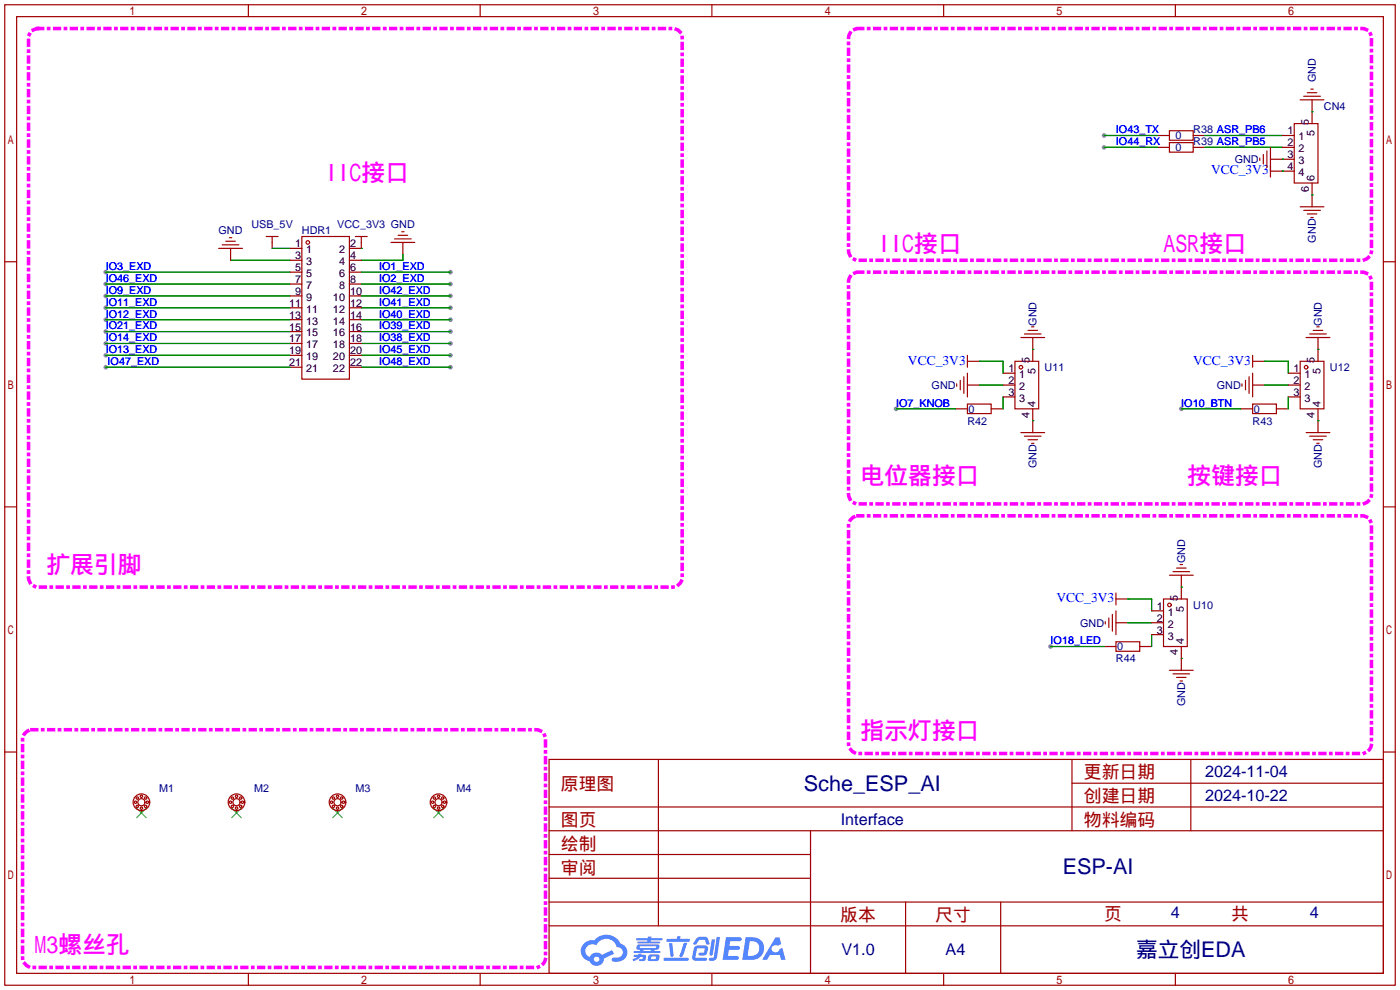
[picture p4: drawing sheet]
<svg xmlns="http://www.w3.org/2000/svg" width="299mm" height="212mm" viewBox="0 0 299 212" stroke-linecap="round" stroke-linejoin="round" font-family="sans-serif">
<g fill="#999">
<circle cx="236" cy="29" r=".51"/>
<circle cx="236" cy="31.5" r=".51"/>
<circle cx="224.5" cy="138.2" r=".51"/>
<circle cx="22.6" cy="58.2" r=".51"/>
<circle cx="22.6" cy="65.8" r=".51"/>
<circle cx="22.6" cy="68.3" r=".51"/>
<circle cx="22.6" cy="75.9" r=".51"/>
<circle cx="22.6" cy="73.4" r=".51"/>
<circle cx="22.6" cy="70.9" r=".51"/>
<circle cx="22.6" cy="60.7" r=".51"/>
<circle cx="22.6" cy="63.2" r=".51"/>
<circle cx="96.3" cy="78.5" r=".51"/>
<circle cx="96.3" cy="75.9" r=".51"/>
<circle cx="96.3" cy="73.4" r=".51"/>
<circle cx="96.3" cy="70.9" r=".51"/>
<circle cx="96.3" cy="68.3" r=".51"/>
<circle cx="96.3" cy="65.8" r=".51"/>
<circle cx="96.3" cy="63.2" r=".51"/>
<circle cx="96.3" cy="60.7" r=".51"/>
<circle cx="96.3" cy="58.2" r=".51"/>
<circle cx="22.6" cy="78.5" r=".51"/>
<circle cx="252.5" cy="87.4" r=".51"/>
<circle cx="191.5" cy="87.4" r=".51"/>
</g>
<g fill="none" stroke="#a10000" stroke-width=".25">
<path d="M1 1h297.2v209.6h-297.2zM3.6 3.6h292.1v204.4h-292.1zM53.1 1v2.6M102.6 1v2.6M152.1 1v2.6M201.7 1v2.6M251.2 1v2.6M1 55.9h2.6M295.7 55.9h2.5M1 108.3h2.6M295.7 108.3h2.5M1 160.7h2.6"/>
<path d="M117.3 162.3h178.4v45.7h-178.4zM117.3 177.5h178.4M117.3 172.5h178.4M140.7 162.3v35.6M173.2 177.5v30.5M229.1 162.3v15.2M229.1 167.4h66.6M254.5 162.3v15.2M295.7 160.7h2.5M117.3 182.6h55.9M117.3 197.9h178.4M117.3 192.8h178.4"/>
<path d="M117.3 187.7h55.9M193.5 192.8v15.2M213.9 192.8v15.2M53.1 208v2.6M102.6 208v2.6M152.1 208v2.6M201.7 208v2.6M251.2 208v2.6"/>
</g>
<g fill="#5487ff">
<path d="M155.2 200.3h2.6a.48 .48 0 0 1 .7 .4 .48 .48 0 0 1-.6 .4h-1.8l-.2 1.1h1.9a.43 .43 0 0 1 .4 .4 .43 .43 0 0 1-.5 .4h-1.9l-.2 1.3h1.7a.45 .45 0 0 1 .5 .2 .45 .45 0 0 1-.1 .6h-3.3z"/>
<path d="M165.7 200.3h.9l.4 1.5-.8 .3a.84 .84 0 0 0-1.2 .3 .84 .84 0 0 0 .4 1.1 .84 .84 0 0 0 1.1-.4l.1-.2 .6-.3 .7 2.5h-1l-.2-1h-2.1l-.6 1h-1.1z"/>
<path d="M152.1 200.8h.7l-.5 3.1a.36 .36 0 0 1-.3 .3 .36 .36 0 0 1-.4-.3z"/>
<path d="M153.2 200.2h.7l-.6 4.3a1.13 1.13 0 0 1-1.8 .6l.2-.4h.7l.2-.2z"/>
<path d="M148.9 200.6l.6-.4h1a.77 .77 0 0 1 .9 .5l.3 1-.2 .2h-.5l-.3-.9-.2-.2-1 .1-.7 1-.6-.1-.1-.2z"/>
<path d="M148.4 202.4l.6-.3h1.7a.81 .81 0 0 1 .7 .5 .81 .81 0 0 1-.2 .8 .81 .81 0 0 1-.9 .8h-.7a.32 .32 0 0 1-.3-.3 .32 .32 0 0 1 .4-.3h.7l.2-.9-1.6 .1-.4 1.8 2.2 .1a.32 .32 0 0 1 .3 .4 .32 .32 0 0 1-.4 .2h-2.2l-.5-.3-.1-.5z"/>
<path d="M141.9 204.7h5a.33 .33 0 0 1 .3 .3 .33 .33 0 0 1-.3 .3h-4.9l-.2-.1z"/>
<path d="M146.1 201.5h.8l-.7 2a.98 .98 0 0 1-.7 1.1l-.3-.3z"/>
<path d="M143 201.6h.7l.3 2.5a.34 .34 0 0 1-.3 .4 .34 .34 0 0 1-.4-.3z"/>
<path d="M142.5 200.7h2.1l.3-.6h.6l-.1 .6h1.7a.32 .32 0 0 1 .4 .3 .32 .32 0 0 1-.4 .3h-4.5l-.2-.2z"/>
<path d="M135.5 204.1h.9l.1-.3h.6v.3h.8a.82 .82 0 0 1-.5 1.3h-.8v-.4l.7-.1 .1-.3a.68 .68 0 0 0-1 .4l-1.1 .4-.1-.4 .9-.5h-.7z"/>
<path d="M136 200.5h2.4l.1-.3h.7v.3h2.2l.2 .3-.2 .2h-2.3v.2h1.8l.2 .3-.2 .1h-4.5l-.1-.4h2l.1-.2h-2.3l-.1-.2z"/>
<path d="M159.4 200.3l-.8 4.9h1.7a2.5 2.5 0 0 0 3-2.5 2.5 2.5 0 0 0-3.1-2.4zM160.3 201.1a1.61 1.61 0 0 1 2 1.5 1.61 1.61 0 0 1-1.8 1.7h-.7z"/>
<path d="M136.2 202a.55 .55 0 0 0-.2 .8 .55 .55 0 0 0 .7 .2l.1 .3h-1.3v.3l5.4 .1 .3-.2-.2-.2h-1.2l.2-.3a.7 .7 0 0 0 .8-.3 .7 .7 0 0 0 0-.8l-4.2-.1zM136.8 202.3l3.3-.1 .1 .1-.2 .3h-3.2zM137.5 203h1.7l-.2 .3h-1.4z"/>
<path d="M138.6 204.2a1.05 1.05 0 0 0 0 1.2 2.91 2.91 0 0 0 2.2-.2 .98 .98 0 0 0 0-1.2h-1.6zM139.2 204.5l.9-.1 .1 .4-.2 .2-.8-.1z"/>
<path d="M124.9 201.6a2.23 2.23 0 0 0-.7 2.3 2.23 2.23 0 0 0 1.8 1.6 1.58 1.58 0 0 0 1.8 .9 1.58 1.58 0 0 0 1.3-1.5l2.2-1.1-.5-.7-2.1 1a1.65 1.65 0 0 0-2.7 .4 1.45 1.45 0 0 1-.8-1.9 1.45 1.45 0 0 1 2-.7l.3 .1a2.3 2.3 0 0 1 2.3-1.3 2.3 2.3 0 0 1 2 1.7 1.12 1.12 0 0 1 1.3 1 1.12 1.12 0 0 1-1.1 1.2h-.7a.45 .45 0 0 0-.6 .4 .45 .45 0 0 0 .5 .5 2.21 2.21 0 0 0 2.2-.5 2.21 2.21 0 0 0 .5-2.3 2.13 2.13 0 0 0-1.3-1.1 3.3 3.3 0 0 0-5.6-.7l-1.1 .1zM127 205a.57 .57 0 0 1 1.1 0 .57 .57 0 0 1-1.1 0z"/>
</g>
<g fill="none" stroke="#a10000" stroke-width=".25">
<path d="M279.4 19.8h2M280.2 19.1h.5M249.9 27.9h5.1v2.1h-5.1zM249.9 30.5h5.1v2h-5.1zM269.2 33.8v.5M270 33v2.1M270.8 32.3v3.5M271.5 36.6h2.6M271.5 31.5v6.3M276.6 26.4h5.1v12.7h-5.1zM277.9 21.3h5.1M278.6 20.6h3.6"/>
<path d="M46.7 53.1h5.1M47.5 52.3h3.6M48.3 51.6h2M49 50.8h.5M56.9 50.5h2.5M58.2 50.5v1.3M64.5 50.5h10.2v30.5h-10.2zM75.9 50.5h2.6M77.2 50.5v1.3M83.6 51.8h5M84.3 51.1h3.6M85.1 50.3h2"/>
<path d="M85.9 49.5h.5M277.9 44.2h5.1M278.6 45h3.6M279.4 45.7h2M280.2 46.5h.5M206.8 77.2h2.5M206.8 75.9v2.6M206.8 79.8v5M216.9 77.2h5.1v10.2h-5.1zM218.2 72.1h5.1M218.9 71.4h3.6M219.7 70.6h2"/>
<path d="M220.5 69.8h.5M267.7 77.2h2.6M267.7 75.9v2.6M267.7 79.8v5M277.9 77.2h5.1v10.2h-5.1zM279.1 72.1h5.1M279.9 71.4h3.6M280.7 70.6h2M281.4 69.8h.5M204.5 82v.5M205.2 81.3v2M206 80.5v3.6"/>
<path d="M206.8 86.4h5v2h-5zM218.2 92.5h5.1M218.9 93.2h3.6M219.7 94h2M220.5 94.7h.5M265.4 82v.5M266.2 81.3v2M267 80.5v3.6M267.7 86.4h5.1v2h-5.1zM279.1 92.5h5.1M279.9 93.2h3.6M280.7 94h2"/>
<path d="M281.4 94.7h.5M236.2 132.8v.6M237 132.1v2M237.7 131.3v3.6M238.5 137.2h5.1v2h-5.1zM238.5 128h2.5M238.5 126.7v2.6M238.5 130.6v5M248.7 128h5v10.2h-5zM249.9 122.9h5.1M250.7 122.2h3.6M251.5 121.4h2"/>
<path d="M252.2 120.6h.5M249.9 143.3h5.1M250.7 144h3.6M251.5 144.8h2M252.2 145.5h.5"/>
<circle cx="65.8" cy="51.8" r=".38"/>
<circle cx="218.2" cy="78.5" r=".38"/>
<circle cx="279.1" cy="78.5" r=".38"/>
<circle cx="249.9" cy="129.3" r=".38"/>
<circle cx="29" cy="171.5" r=".25"/>
<circle cx="29.3" cy="172.3" r=".25"/>
<circle cx="29.3" cy="170.6" r=".25"/>
<circle cx="30.2" cy="170.2" r=".25"/>
<circle cx="30.2" cy="172.7" r=".25"/>
<circle cx="30.2" cy="171.5" r="1.78"/>
<circle cx="30.2" cy="171.4" r=".76"/>
<circle cx="31.1" cy="172.3" r=".25"/>
<circle cx="31.1" cy="170.6" r=".25"/>
<circle cx="31.5" cy="171.5" r=".25"/>
<circle cx="49.3" cy="171.5" r=".25"/>
<circle cx="49.7" cy="172.3" r=".25"/>
<circle cx="49.7" cy="170.6" r=".25"/>
<circle cx="50.5" cy="170.2" r=".25"/>
<circle cx="50.5" cy="172.7" r=".25"/>
<circle cx="50.5" cy="171.5" r="1.78"/>
<circle cx="50.5" cy="171.4" r=".76"/>
<circle cx="51.4" cy="172.3" r=".25"/>
<circle cx="51.4" cy="170.6" r=".25"/>
<circle cx="51.8" cy="171.5" r=".25"/>
<circle cx="70.9" cy="171.5" r=".25"/>
<circle cx="71.2" cy="172.3" r=".25"/>
<circle cx="71.2" cy="170.6" r=".25"/>
<circle cx="72.1" cy="170.2" r=".25"/>
<circle cx="72.1" cy="172.7" r=".25"/>
<circle cx="72.1" cy="171.5" r="1.78"/>
<circle cx="72.1" cy="171.4" r=".76"/>
<circle cx="73" cy="172.3" r=".25"/>
<circle cx="73" cy="170.6" r=".25"/>
<circle cx="73.4" cy="171.5" r=".25"/>
<circle cx="92.5" cy="171.5" r=".25"/>
<circle cx="92.8" cy="170.6" r=".25"/>
<circle cx="92.8" cy="172.3" r=".25"/>
<circle cx="93.7" cy="170.2" r=".25"/>
<circle cx="93.7" cy="172.7" r=".25"/>
<circle cx="93.7" cy="171.5" r="1.78"/>
<circle cx="93.7" cy="171.4" r=".76"/>
<circle cx="94.6" cy="172.3" r=".25"/>
<circle cx="94.6" cy="170.6" r=".25"/>
<circle cx="95" cy="171.5" r=".25"/>
</g>
<g fill="none" stroke="#870000" stroke-width=".25">
<path d="M247.4 29h2.5M247.4 31.5h2.5M255 29h2.6M255 31.5h2.6M271.5 34h5.1M274.1 36.6h.1M274.1 29h2.5M274.1 31.5h2.5M274.1 36.6h2.5M280.4 21.3v5.1M280.4 39.1v5.1M49.3 53.1v2.5"/>
<path d="M58.2 51.8v1.3M62 53.1h2.5M62 55.6h2.5M62 58.2h2.5M74.7 55.6h2.5M74.7 58.2h2.5M77.2 51.8v1.3h-2.5M86.1 51.8v2.6M62 78.5h2.5M62 75.9h2.5M62 73.4h2.5M62 60.7h2.5"/>
<path d="M62 70.9h2.5M62 63.2h2.5M62 68.3h2.5M62 65.8h2.5M74.7 78.5h2.5M74.7 75.9h2.5M74.7 73.4h2.5M74.7 60.7h2.5M74.7 70.9h2.5M74.7 63.2h2.5M74.7 68.3h2.5M74.7 65.8h2.5"/>
<path d="M209.3 77.2h.1M214.4 79.8h2.5M220.7 72.1v5.1M270.3 77.2h.1M275.3 79.8h2.6M281.7 72.1v5.1M204.2 87.4h2.6M206.8 82.3h2.5M211.8 87.4h2.6M214.4 82.3h2.5M214.4 84.8h2.5M220.7 87.4v5.1"/>
<path d="M265.2 87.4h2.5M267.7 82.3h2.6M272.8 87.4h2.5M275.3 82.3h2.6M275.3 84.8h2.6M281.7 87.4v5.1M236 138.2h2.5M238.5 133.1h2.5M241 128h.1M243.6 138.2h2.5M246.1 133.1h2.6M246.1 130.6h2.6"/>
<path d="M246.1 135.6h2.6M252.5 122.9v5.1M252.5 138.2v5.1M30.2 173.2v.5M50.5 173.2v.5M72.1 173.2v.5M93.7 173.2v.5"/>
</g>
<g fill="none" stroke="#008700" stroke-width=".25">
<path d="M236 29h11.4M236 31.5h11.4M257.6 29h16.5M257.6 31.5h16.5M274.1 36.6h.1M274.1 34h.1M280.4 23.9h.1M22.6 58.2h39.4M49.3 55.6h12.7M58.2 53.1h3.8M77.2 53.1h.1M77.2 58.2h19.1"/>
<path d="M86.1 54.4v1.2h-8.9M280.4 41.7h.1M22.6 65.8h39.4M22.6 68.3h39.4M22.6 75.9h39.4M22.6 73.4h39.4M22.6 70.9h39.4M22.6 60.7h39.4M22.6 63.2h39.4M22.6 78.5h39.4M77.2 65.8h19.1M77.2 68.3h19.1"/>
<path d="M77.2 75.9h19.1M77.2 73.4h19.1M77.2 70.9h19.1M77.2 60.7h19.1M77.2 63.2h19.1M77.2 78.5h19.1M209.3 77.2h5.1v2.6M220.7 74.7h.1M270.3 77.2h5v2.6M281.7 74.7h.1M191.5 87.4h12.7M209.3 82.3h5.1"/>
<path d="M214.4 84.8v2.6M220.7 89.9h.1M252.5 87.4h12.7M270.3 82.3h5M275.3 84.8v2.6M281.7 89.9h.1M224.5 138.2h11.5M241 128h5.1v2.6M241 133.1h5.1M246.1 135.6v2.6M252.5 125.5h.1M252.5 140.7h.1"/>
</g>
<path d="M8.1 6.1h135.7a2 2 0 0 1 2 2v115.4a2.15 2.15 0 0 1-2 2h-135.7a2.15 2.15 0 0 1-2-2v-115.4a2.15 2.15 0 0 1 2-2M183.4 6.1h107.7a2 2 0 0 1 2 2v45.5a2.15 2.15 0 0 1-2 2h-107.7a2.15 2.15 0 0 1-2-2v-45.5a2.15 2.15 0 0 1 2-2M183.4 58.2h107.7a2 2 0 0 1 2 2v45.5a2.15 2.15 0 0 1-2 2h-107.7a2.15 2.15 0 0 1-2-2v-45.5a2.15 2.15 0 0 1 2-2M183.4 110.2h107.7a2 2 0 0 1 2 2v46.8a2.15 2.15 0 0 1-2 2h-107.7a2.15 2.15 0 0 1-2-2v-46.8a2.15 2.15 0 0 1 2-2M6.8 156h107.8a2 2 0 0 1 2 2v46.8a2.15 2.15 0 0 1-2 2h-107.8a2.15 2.15 0 0 1-2-2v-46.8a2.15 2.15 0 0 1 2-2" fill="none" stroke="#f0f" stroke-width=".76" stroke-dasharray="1 1.3 0 1.3"/>
<path d="M29.2 172.7l2 2.1M31.2 172.7l-2 2.1M49.5 172.7l2.1 2.1M51.6 172.7l-2.1 2.1M71.1 172.7l2.1 2.1M73.2 172.7l-2.1 2.1M92.7 172.7l2 2.1M94.7 172.7l-2 2.1" fill="none" stroke="#3c3" stroke-width=".25"/>
<g font-size="5.1" fill="#f0f">
<text x="69.6" y="38.6">IIC接口</text>
<text x="187.7" y="53.8">IIC接口</text>
<text x="248.7" y="53.8">ASR接口</text>
<text x="183.9" y="103.4">电位器接口</text>
<text x="253.7" y="103.4">按键接口</text>
<text x="9.9" y="122.4">扩展引脚</text>
<text x="183.9" y="158">指示灯接口</text>
<text x="7.4" y="203.7">M3螺丝孔</text>
</g>
<g font-size="4.6" fill="#000080">
<text x="171.8" y="169">Sche_ESP_AI</text>
<text x="227.1" y="186.8">ESP-AI</text>
<text x="242.8" y="204.6">嘉立创EDA</text>
</g>
<g font-size="3.8" fill="#a00000">
<text x="231.6" y="166.4">更新日期</text>
<text x="119.9" y="168.9">原理图</text>
<text x="231.6" y="171.5">创建日期</text>
<text x="119.9" y="176.5">图页</text>
<text x="231.6" y="176.5">物料编码</text>
<text x="119.9" y="181.6">绘制</text>
<text x="119.9" y="186.7">审阅</text>
<text x="179.6" y="196.9">版本</text>
<text x="199.9" y="196.9">尺寸</text>
<text x="236" y="196.6">页</text>
<text x="263.1" y="196.6">共</text>
</g>
<g font-size="3.5" fill="#000080">
<text x="257.6" y="166.1">2024-11-04</text>
<text x="257.6" y="171.1">2024-10-22</text>
<text x="179.7" y="176.2">Interface</text>
<text x="250.2" y="196.3">4</text>
<text x="280" y="196.3">4</text>
<text x="179.8" y="204.2">V1.0</text>
<text x="202.1" y="204.2">A4</text>
</g>
<g font-size="2.9" fill="#00f">
<text x="258.8" y="37.3">VCC_3V3</text>
<text x="194.1" y="77.9">VCC_3V3</text>
<text x="255" y="77.9">VCC_3V3</text>
<text x="225.8" y="128.7">VCC_3V3</text>
</g>
<g font-size="2.3" fill="#000080">
<text x="281.2" y="17.6" transform="rotate(-90 281.2 17.6)">GND</text>
<text x="283" y="23.4">CN4</text>
<text x="251.2" y="29.8">0</text>
<text x="255" y="28.5">R38 ASR_PB6</text>
<text x="251.2" y="32.3">0</text>
<text x="255" y="31">R39 ASR_PB5</text>
<text x="263.9" y="34.8">GND</text>
<text x="46.7" y="50.1">GND</text>
<text x="53.7" y="48.8">USB_5V</text>
<text x="64.5" y="50.1">HDR1</text>
<text x="72.1" y="48.8">VCC_3V3 GND</text>
<text x="281.2" y="51.8" transform="rotate(-90 281.2 51.8)">GND</text>
<text x="221.5" y="69.6" transform="rotate(-90 221.5 69.6)">GND</text>
<text x="282.5" y="69.6" transform="rotate(-90 282.5 69.6)">GND</text>
<text x="199.1" y="83.1">GND</text>
<text x="223.3" y="79.3">U11</text>
<text x="260.1" y="83.1">GND</text>
<text x="284.2" y="79.3">U12</text>
<text x="207" y="88.2">0</text>
<text x="268" y="88.2">0</text>
<text x="206.8" y="90.7">R42</text>
<text x="267.7" y="90.7">R43</text>
<text x="221.5" y="100.1" transform="rotate(-90 221.5 100.1)">GND</text>
<text x="282.5" y="100.1" transform="rotate(-90 282.5 100.1)">GND</text>
<text x="253.3" y="120.4" transform="rotate(-90 253.3 120.4)">GND</text>
<text x="255" y="130.1">U10</text>
<text x="230.9" y="133.9">GND</text>
<text x="238.5" y="141.5">R44</text>
<text x="238.8" y="139">0</text>
<text x="253.3" y="150.9" transform="rotate(-90 253.3 150.9)">GND</text>
<text x="34" y="169.2">M1</text>
<text x="54.4" y="169.2">M2</text>
<text x="75.9" y="169.2">M3</text>
<text x="97.5" y="169.2">M4</text>
</g>
<g font-size="2.3" fill="#00f">
<text x="238.5" y="28.5">IO43_TX</text>
<text x="238.5" y="31">IO44_RX</text>
<text x="22.6" y="57.7">IO3_EXD</text>
<text x="81" y="57.7">IO1_EXD</text>
<text x="22.6" y="65.3">IO11_EXD</text>
<text x="22.6" y="60.2">IO46_EXD</text>
<text x="22.6" y="62.8">IO9_EXD</text>
<text x="81" y="65.3">IO41_EXD</text>
<text x="81" y="62.8">IO42_EXD</text>
<text x="81" y="60.2">IO2_EXD</text>
<text x="22.6" y="67.9">IO12_EXD</text>
<text x="22.6" y="70.4">IO21_EXD</text>
<text x="81" y="70.4">IO39_EXD</text>
<text x="81" y="67.9">IO40_EXD</text>
<text x="22.6" y="75.5">IO13_EXD</text>
<text x="22.6" y="72.9">IO14_EXD</text>
<text x="81" y="75.5">IO45_EXD</text>
<text x="81" y="72.9">IO38_EXD</text>
<text x="23" y="78">IO47_EXD</text>
<text x="81" y="78">IO48_EXD</text>
<text x="191.5" y="86.9">IO7_KNOB</text>
<text x="252.5" y="86.9">IO10_BTN</text>
<text x="224.5" y="137.7">IO18_LED</text>
</g>
<g font-size="2.3">
<text x="275.2" y="28.7">1</text>
<text x="277.5" y="30">1</text>
<text x="279.7" y="26.8" transform="rotate(-90 279.7 26.8)">5</text>
<text x="281" y="29.1" transform="rotate(-90 281 29.1)">5</text>
<text x="275.2" y="31.3">2</text>
<text x="275.2" y="33.8">3</text>
<text x="277.5" y="32.5">2</text>
<text x="277.5" y="35.1">3</text>
<text x="275.2" y="36.3">4</text>
<text x="277.5" y="37.6">4</text>
<text x="279.7" y="41" transform="rotate(-90 279.7 41)">6</text>
<text x="281" y="38.7" transform="rotate(-90 281 38.7)">6</text>
<text x="63.1" y="52.9">1</text>
<text x="74.8" y="52.9">2</text>
<text x="63.1" y="55.4">3</text>
<text x="63.1" y="57.9">5</text>
<text x="65.5" y="54.1">1</text>
<text x="65.5" y="56.7">3</text>
<text x="65.5" y="59.2">5</text>
<text x="72.5" y="59.2">6</text>
<text x="72.5" y="56.7">4</text>
<text x="72.5" y="54.1">2</text>
<text x="74.8" y="57.9">6</text>
<text x="74.8" y="55.4">4</text>
<text x="61.8" y="65.6">11</text>
<text x="63.1" y="60.5">7</text>
<text x="63.1" y="63">9</text>
<text x="65.5" y="61.7">7</text>
<text x="65.5" y="64.3">9</text>
<text x="71.2" y="64.3">10</text>
<text x="72.5" y="61.7">8</text>
<text x="74.8" y="65.6">12</text>
<text x="74.8" y="63">10</text>
<text x="74.8" y="60.5">8</text>
<text x="61.8" y="68.1">13</text>
<text x="61.8" y="70.6">15</text>
<text x="65.5" y="66.8">11</text>
<text x="65.5" y="69.4">13</text>
<text x="65.5" y="71.9">15</text>
<text x="71.2" y="71.9">16</text>
<text x="71.2" y="69.4">14</text>
<text x="71.2" y="66.8">12</text>
<text x="74.8" y="70.6">16</text>
<text x="74.8" y="68.1">14</text>
<text x="61.8" y="73.2">17</text>
<text x="61.8" y="75.7">19</text>
<text x="65.5" y="74.4">17</text>
<text x="65.5" y="77">19</text>
<text x="71.2" y="77">20</text>
<text x="71.2" y="74.4">18</text>
<text x="74.8" y="75.7">20</text>
<text x="74.8" y="73.2">18</text>
<text x="220" y="77.6" transform="rotate(-90 220 77.6)">5</text>
<text x="281" y="77.6" transform="rotate(-90 281 77.6)">5</text>
<text x="61.8" y="78.3">21</text>
<text x="65.5" y="79.5">21</text>
<text x="71.2" y="79.5">22</text>
<text x="74.8" y="78.3">22</text>
<text x="215.5" y="79.5">1</text>
<text x="215.5" y="82.1">2</text>
<text x="217.9" y="80.8">1</text>
<text x="217.9" y="83.3">2</text>
<text x="221.3" y="79.9" transform="rotate(-90 221.3 79.9)">5</text>
<text x="276.5" y="79.5">1</text>
<text x="276.5" y="82.1">2</text>
<text x="278.8" y="80.8">1</text>
<text x="278.8" y="83.3">2</text>
<text x="282.2" y="79.9" transform="rotate(-90 282.2 79.9)">5</text>
<text x="215.5" y="84.6">3</text>
<text x="217.9" y="85.9">3</text>
<text x="220" y="89.3" transform="rotate(-90 220 89.3)">4</text>
<text x="221.3" y="86.9" transform="rotate(-90 221.3 86.9)">4</text>
<text x="276.5" y="84.6">3</text>
<text x="278.8" y="85.9">3</text>
<text x="281" y="89.3" transform="rotate(-90 281 89.3)">4</text>
<text x="282.2" y="86.9" transform="rotate(-90 282.2 86.9)">4</text>
<text x="247.3" y="130.3">1</text>
<text x="249.6" y="131.6">1</text>
<text x="251.8" y="128.4" transform="rotate(-90 251.8 128.4)">5</text>
<text x="253" y="130.7" transform="rotate(-90 253 130.7)">5</text>
<text x="247.3" y="132.9">2</text>
<text x="247.3" y="135.4">3</text>
<text x="249.6" y="134.1">2</text>
<text x="249.6" y="136.7">3</text>
<text x="253" y="137.7" transform="rotate(-90 253 137.7)">4</text>
<text x="251.8" y="140.1" transform="rotate(-90 251.8 140.1)">4</text>
</g>
</svg>
